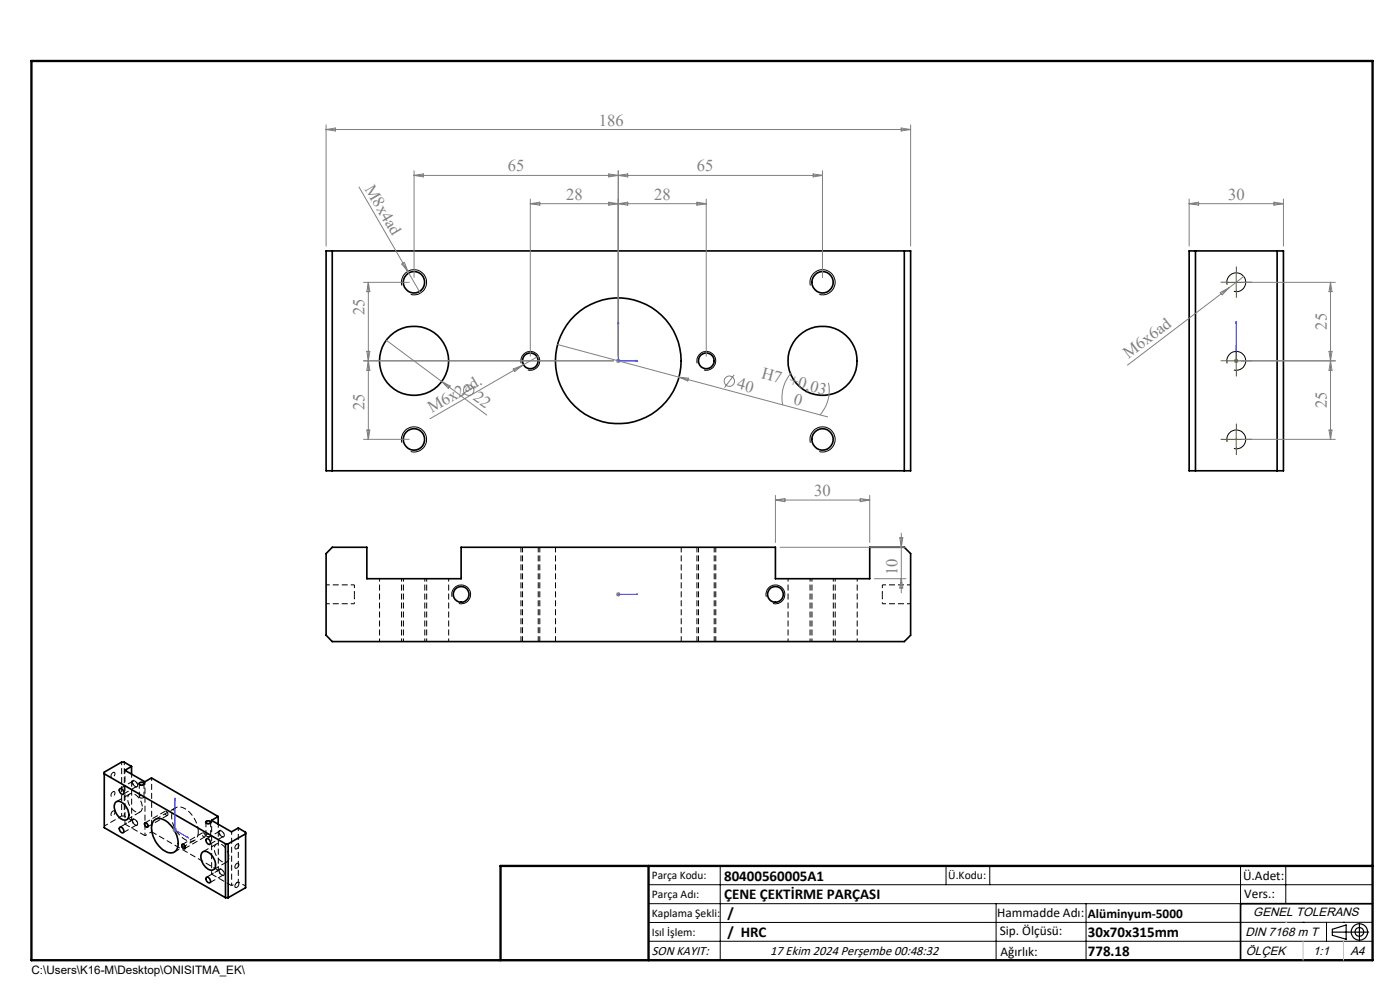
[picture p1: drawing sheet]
<svg xmlns="http://www.w3.org/2000/svg" width="297mm" height="210mm" viewBox="0 0 297 210" stroke-linecap="round" stroke-linejoin="round" font-family="sans-serif">
<g fill="none" stroke="#000" stroke-width=".35">
<path d="M69.2 53.2h124v46.7h-124zM70.5 53.2v46.7M191.8 53.2v46.7M252.3 53.2h20v46.7h-20zM253.6 53.2v46.7M270.9 53.2v46.7M70.5 116.1h7.3v6.7h20v-6.7h66.7v6.7h20v-6.7h7.3l1.4 1.3v17.4l-1.4 1.3h-121.3l-1.3-1.3v-17.4zM22.1 164.1l25.7 14.9M24.4 170.3a1.47 1.47 0 0 1 2.3 .7 2.1 2.1 0 0 1 .1 2.9 2.43 2.43 0 0 1-2.5-2.3l-.1-.8zM25.4 167.4a.66 .66 0 0 1 .7 .3 .66 .66 0 0 1-.1 .8 .92 .92 0 0 1-.6-1.1zM25.4 175.5a.78 .78 0 0 1 .7 1.2 .81 .81 0 0 1-.7-1.2zM27.9 162.6l-1.4 .8 4.2 2.4 1.4-.8 14.2 8.2"/>
<path d="M27.9 162.6l-1.5-.9h-.6l-3.7 2.1v11.8l25.7 14.8M27.9 162.6v1.6M29.6 166.1a.46 .46 0 0 1 .6-.1 .46 .46 0 0 1 .2 .4 .51 .51 0 0 1-.5 .2 .51 .51 0 0 1-.3-.5zM30.7 174.6a.51 .51 0 0 1 .6 .3 .51 .51 0 0 1-.1 .6 .7 .7 0 0 1-.5-.9zM32.7 174.1a2.01 2.01 0 0 1 2.7 .2 5.5 5.5 0 0 1 2.2 5.7 1.71 1.71 0 0 1-2.7 .4 5.9 5.9 0 0 1-2.6-5.7zM38.6 179.2a.5 .5 0 0 1 .6 .2 .5 .5 0 0 1-.1 .6 .66 .66 0 0 1-.5-.8zM43.7 174.3a.52 .52 0 0 1 .5-.2 .52 .52 0 0 1 .4 .4 .52 .52 0 0 1-.5 .2 .52 .52 0 0 1-.4-.4zM43.8 177.9a.7 .7 0 0 1 .7 .4 .7 .7 0 0 1-.1 .8 .85 .85 0 0 1-.6-1.2zM46.3 173.2l-1.4 .8 4.2 2.5 1.5-.9 1.5 1v11.7l-3.7 2.1M46.3 173.2v1.6M47.8 179h.6M47.8 179v11.4"/>
<path d="M48.4 179v11.4M52.1 176.9l-3.7 2.1M42.8 180.9a1.5 1.5 0 0 1 2.3 .7 2.27 2.27 0 0 1 .3 2.8 1.81 1.81 0 0 1-2.3-1.1 2.31 2.31 0 0 1-.3-2.4zM43.7 186.2a.71 .71 0 0 1 .8 .2 .71 .71 0 0 1 0 .9 .86 .86 0 0 1-.8-1.1zM47.8 190.4h.6M291.2 191.7h-28v12"/>
<circle cx="87.8" cy="59.9" r="2.28"/>
<circle cx="174.5" cy="59.9" r="2.27"/>
<circle cx="87.8" cy="76.5" r="7.3"/>
<circle cx="112.5" cy="76.5" r="1.67"/>
<circle cx="131.2" cy="76.6" r="13.3"/>
<circle cx="149.8" cy="76.6" r="1.66"/>
<circle cx="174.5" cy="76.5" r="7.3"/>
<circle cx="87.8" cy="93.2" r="2.28"/>
<circle cx="174.5" cy="93.2" r="2.27"/>
<circle cx="97.8" cy="126.1" r="1.66"/>
<circle cx="164.5" cy="126.1" r="1.66"/>
</g>
<g fill="none" stroke="#000" stroke-width=".21" stroke-dasharray="1.3 .6" stroke-dashoffset=".6" stroke-linecap="butt">
<path d="M75.2 124.1v2M80.5 122.7v13.4M85.2 122.7v13.4M85.6 122.7v13.4M90.1 136.1v-13.4M90.5 136.1v-13.4M95.2 136.1v-13.4M167.2 122.7v13.4M171.8 122.7v13.4M172.2 122.7v13.4M176.8 136.1v-13.4M177.2 136.1v-13.4"/>
<path d="M181.8 136.1v-13.4M187.2 124.1v2M25.8 161.7v11.4M26.4 173.1v-11.4M26.5 174.8v-11.4M30.8 165.8v11.5M32.2 165v11.4M49.1 176.4v11.5M50.6 175.6v11.5M44.9 185.4v-11.4"/>
</g>
<g fill="none" stroke="#000" stroke-width=".21" stroke-dasharray="1.3 .6" stroke-dashoffset=".2" stroke-linecap="butt">
<path d="M110.5 116.1v20M110.8 116.1v20M117.8 116.1v20M147.8 116.1v20M148.2 116.1v20M114.2 136.1v-20M114.5 136.1v-20M144.5 136.1v-20M151.5 136.1v-20M151.8 136.1v-20M29.5 166.2v2.8M30.5 169v-2.8"/>
<path d="M43.7 174.4v2.8M44.7 177.2v-2.8"/>
</g>
<path d="M28.2 166a.39 .39 0 0 1 .4-.4 .39 .39 0 0 1 .3 .4 .46 .46 0 0 1 .2 .5 .46 .46 0 0 1-.4 .3l-.4-.4-.1-.4M28.2 174.1a.39 .39 0 0 1 .4-.4 .39 .39 0 0 1 .3 .5 .46 .46 0 0 1 .2 .5 .46 .46 0 0 1-.4 .3l-.4-.4-.1-.5M30.2 171.2a1.02 1.02 0 0 1-.7 1.1 1.02 1.02 0 0 1-1.2-.4 2.86 2.86 0 0 1-1-3.3 1.48 1.48 0 0 1 2.2 .8l.6 1 .1 .8M46.5 176.6a.39 .39 0 0 1 .4-.4 .39 .39 0 0 1 .4 .4 .46 .46 0 0 1 .2 .5 .46 .46 0 0 1-.4 .3l-.4-.4-.2-.4M46.5 184.7a.39 .39 0 0 1 .4-.3 .39 .39 0 0 1 .4 .4 .46 .46 0 0 1 .2 .5 .46 .46 0 0 1-.4 .3l-.4-.4-.2-.5M48.6 181.8a1.02 1.02 0 0 1-.7 1.1 1.02 1.02 0 0 1-1.2-.4 2.86 2.86 0 0 1-1-3.3 1.48 1.48 0 0 1 2.2 .8l.5 1 .2 .8" fill="none" stroke="#000" stroke-width=".21" stroke-dasharray="1.3 .6" stroke-dashoffset="-.1" stroke-linecap="butt"/>
<path d="M29.7 169.2a.45 .45 0 0 0 .5 .1 .45 .45 0 0 0 .3-.4 .49 .49 0 0 0-.5-.2 .49 .49 0 0 0-.4 .5h.1M35.6 172.7a.45 .45 0 0 0-.1-.5 .45 .45 0 0 0-.6 0 .49 .49 0 0 0 .2 .6 .49 .49 0 0 0 .5 0v-.1M43.6 177.3a.45 .45 0 0 0-.2-.5 .45 .45 0 0 0-.5 0 .49 .49 0 0 0 .1 .5 .49 .49 0 0 0 .5 .1l.1-.1M43.8 177.4a.45 .45 0 0 0 .6 .1 .45 .45 0 0 0 .2-.5 .49 .49 0 0 0-.5-.1 .49 .49 0 0 0-.3 .4v.1" fill="none" stroke="#000" stroke-width=".21" stroke-dasharray="1.3 .6" stroke-dashoffset=".3" stroke-linecap="butt"/>
<path d="M26.5 174.8l1.4-.8M30.8 177.3l1.4-.9M44.9 185.4l1.4-.8M49.1 187.9l1.5-.8" fill="none" stroke="#000" stroke-width=".21" stroke-dasharray="1.3 .6" stroke-dashoffset=".8" stroke-linecap="butt"/>
<path d="M69.2 128.1h6M75.2 124.1h-6M187.2 128.1h6M193.2 124.1h-6M27.9 174v-9.8M29.2 174.7a.88 .88 0 0 0-1-.9 .94 .94 0 0 0 .9 1.3l.1-.4M29.2 166.6a.88 .88 0 0 0-1-1 .94 .94 0 0 0 .9 1.3l.1-.3M46.5 176.5a.43 .43 0 0 1 .3-.4 .43 .43 0 0 1 .5 .3 .6 .6 0 0 1 .3 .7 .6 .6 0 0 1-.4 .5 1.18 1.18 0 0 1-.7-1.1M46.3 184.6v-9.8M46.5 184.7a.43 .43 0 0 1 .3-.5 .43 .43 0 0 1 .5 .4 .6 .6 0 0 1 .3 .6 .6 .6 0 0 1-.4 .5 1.18 1.18 0 0 1-.7-1" fill="none" stroke="#000" stroke-width=".21" stroke-dasharray="1.3 .6" stroke-dashoffset=".5" stroke-linecap="butt"/>
<g fill="none" stroke="#000" stroke-width=".21" stroke-dasharray="1.3 .6" stroke-dashoffset=".1" stroke-linecap="butt">
<path d="M24 172a.36 .36 0 0 1 .5 .2 .36 .36 0 0 1-.2 .5 .4 .4 0 0 1-.6 .3 .4 .4 0 0 1 0-.6l.3-.4M24 168a.36 .36 0 0 1 .5 .1 .36 .36 0 0 1-.2 .5 .4 .4 0 0 1-.6 .4 .4 .4 0 0 1 0-.7l.3-.3M24 163.9a.36 .36 0 0 1 .5 .1 .36 .36 0 0 1-.2 .5 .4 .4 0 0 1-.6 .4 .4 .4 0 0 1 0-.7l.3-.3M30.8 177.3l-4.3-2.5M31.3 175.4l4.2-2.4M32.2 176.4l14.1 8.2M35 172.1l-4.2 2.4M37.2 171.3l-4.2 2.5M39.2 180l4.3-2.5M42.1 176.4a5.8 5.8 0 0 0-3.8-5.2 1.67 1.67 0 0 0-1.9 2 5.8 5.8 0 0 0 3.8 5.2 1.67 1.67 0 0 0 1.9-2M43 176.7l-4.3 2.4M37 180.7l4.2-2.4"/>
<path d="M49.1 187.9l-4.2-2.5"/>
</g>
<path d="M26.4 173.1l1.5 .9M50.6 187.1l1.5 .9" fill="none" stroke="#000" stroke-width=".21" stroke-dasharray="1.3 .6" stroke-dashoffset=".9" stroke-linecap="butt"/>
<path d="M22.1 175.2l3.7-2.1" fill="none" stroke="#000" stroke-width=".21" stroke-dasharray="1.3 .6" stroke-dashoffset=".4" stroke-linecap="butt"/>
<g fill="none" stroke="#000" stroke-width=".21" stroke-dasharray="1.3 .6" stroke-linecap="butt">
<path d="M75.2 126.1v.5M187.2 126.1v.5M25.8 173.1h.6M26.1 168.5l2.9-1.7M26.1 176.6l2.9-1.6M26.9 173.9l2.8-1.7M27.5 168.4l-2.8 1.6M28.3 165.6l-2.8 1.7M28.3 173.8l-2.8 1.6M44.5 179.1l2.9-1.7M45.9 179l-2.8 1.7M46.7 176.3l-2.8 1.6"/>
<path d="M44.5 187.2l2.9-1.6M45.3 184.5l2.8-1.7M46.7 184.4l-2.8 1.7"/>
</g>
<g fill="none" stroke="#808080" stroke-width=".21">
<path d="M69.2 26.5v25.7M69.2 27.5h124M69.2 27.5l2-.3v.6zM76.2 39.7l10.3 17.9M87.8 36.2v22.7M87.8 37.2l2-.3v.6zM129.2 36.9l4 .6v-.6l-4 .6zM131.2 36.2v39.4M172.5 36.9l2 .3-2 .3zM174.5 37.2h-86.7M174.5 36.2v22.7M191.2 27.2l2 .3-2 .3z"/>
<path d="M193.2 26.5v25.7M77.1 59.9h9.7M78.1 59.9l.4 2h-.7zM78.1 59.9v33.3M85.2 56l.6-.3 .7 1.9zM86.5 57.6l2.7 4.6M112.5 42.2v33.4M112.5 43.2h37.3M112.5 43.2l2-.3v.6zM129.2 42.9l4 .6v-.6l-4 .6zM147.8 42.9l2 .3-2 .3zM149.8 42.2v33.4"/>
<path d="M252.3 43.2h20M252.3 42.2v10M252.3 43.2l2-.3v.6zM263.3 59.9h20M263.8 58.7l-3.1 2.4M270.3 42.9l2 .3-2 .3zM272.3 42.2v10M282.3 59.9v33.3M282.3 59.9l.3 2h-.7zM77.1 76.5h53.1M77.8 74.5h.7l-.7 4.1h.7zM82 72.2l21.3 15.8"/>
<path d="M108.9 78.3l1.9-.8-1.6 1.3zM110.8 77.5l-19.6 11.3M114.2 75.6l-3.4 1.9M118.3 73.1l25.7 6.9M130.7 76.5h1M130.8 76.2l.7 .7M131.2 76.1v.9M131.5 76.2l-.7 .7M155.8 79.5l-2.1 2.7M167.9 79.1a7.9 7.9 0 0 0-1.8 6.8M258.9 62l1.8-.9-1.4 1.4zM260.7 61.1l-21.5 16.4"/>
<path d="M261.8 76.5h.9M261.9 76.2l.7 .7M262.3 76.1v.9M262.6 76.2l-.7 .7M263.3 76.5h20M281.9 74.5h.7l-.7 4.1h.7zM77.1 93.2h9.7M77.8 91.2h.7l-.4 2zM93.7 80.9l1.8 1-.4 .5zM100.9 81.9l-2.9 1.7M144 80l31.6 8.4M144 80l2 .2-.1 .6z"/>
<path d="M175.8 81.2a7.9 7.9 0 0 1-1.9 6.8M263.3 93.2h20M281.9 91.2h.7l-.3 2zM164.5 105.1v10M164.5 106.1h20M164.5 106.1l2-.3v.6zM165.5 116.1h26.7M182.5 105.8l2 .3-2 .3zM184.5 105.1v10M190.9 114.1h.6l-.3 2zM191.2 113.1v12.7M130.7 126.1h1"/>
<path d="M130.8 125.7l.7 .7M131.2 125.6v1M131.5 125.7l-.7 .7M185.5 122.8h6.7M191.2 122.8l.3 1.9h-.6zM36.6 176.1h1M36.8 175.7l.7 .7M37.1 175.5v1.1M37.5 175.7l-.7 .7"/>
<circle cx="99.4" cy="82.8" r="1.09"/>
<circle cx="154.7" cy="80.9" r="1.09"/>
</g>
<g fill="none" stroke="#000" stroke-width=".21">
<path d="M85.3 60.6a2.67 2.67 0 0 1 2.3-3.4 2.67 2.67 0 0 1 2.9 3 2.67 2.67 0 0 1-3.4 2.3M110.6 77.1a2 2 0 0 1 1.7-2.5 2 2 0 0 1 2.2 2.1 2 2 0 0 1-2.5 1.8M147.9 77.1a2 2 0 0 1 1.7-2.5 2 2 0 0 1 2.2 2.1 2 2 0 0 1-2.5 1.8M171.9 60.6a2.68 2.68 0 0 1 2.4-3.4 2.68 2.68 0 0 1 2.9 2.9 2.68 2.68 0 0 1-3.4 2.4M260.3 77.1a1.99 1.99 0 0 1 1.8-2.5 1.99 1.99 0 0 1 2.2 2.1 1.99 1.99 0 0 1-2.5 1.8M260.3 60.4a1.99 1.99 0 0 1 1.8-2.5 1.99 1.99 0 0 1 2.2 2.1 1.99 1.99 0 0 1-2.5 1.8M85.3 93.9a2.66 2.66 0 0 1 2.3-3.3 2.66 2.66 0 0 1 2.9 2.8 2.66 2.66 0 0 1-3.4 2.4M171.9 93.9a2.67 2.67 0 0 1 2.3-3.4 2.67 2.67 0 0 1 2.9 2.9 2.67 2.67 0 0 1-3.3 2.4M260.3 93.7a1.99 1.99 0 0 1 1.8-2.5 1.99 1.99 0 0 1 2.2 2.2 1.99 1.99 0 0 1-2.5 1.7M95.9 126.6a2 2 0 0 1 1.7-2.5 2 2 0 0 1 2.2 2.1 2 2 0 0 1-2.5 1.8M162.6 126.6a2 2 0 0 1 1.7-2.5 2 2 0 0 1 2.2 2.2 2 2 0 0 1-2.5 1.7M29.5 166.1a.65 .65 0 0 1 1.1 .2 .66 .66 0 0 1-.6 .3 .66 .66 0 0 1-.5-.5z"/>
<path d="M30.7 174.5a.63 .63 0 0 1 .6 .3 .63 .63 0 0 1-.1 .7 .74 .74 0 0 1-.5-1zM38.6 179.1a.62 .62 0 0 1 .6 .3 .62 .62 0 0 1 0 .7 .81 .81 0 0 1-.6-1zM43.6 174.2h.1a.65 .65 0 0 1 1.1 .3 .66 .66 0 0 1-.7 .3 .66 .66 0 0 1-.5-.5zM50.1 179.2l.2-.1a.32 .32 0 0 1 .4 .1 .32 .32 0 0 1-.1 .4 .4 .4 0 0 1-.3 .5 .4 .4 0 0 1-.5-.4zM50.1 187.3a.34 .34 0 0 1 .5 0 .34 .34 0 0 1 0 .5 .42 .42 0 0 1-.3 .5 .42 .42 0 0 1-.5-.3zM50.1 183.2a.37 .37 0 0 1 .6 .1 .37 .37 0 0 1-.1 .5 .4 .4 0 0 1-.7 .4 .4 .4 0 0 1 .1-.7zM137.6 187.7h153.6M137.6 191.7h153.6M137.6 199.7h153.6M152.8 183.7v20M200.7 183.7v4M210 183.7v4"/>
<path d="M211.3 191.7v12M230.4 191.7v12M263.2 183.7v20M272.8 183.7v8M276.4 195.6h.1M281.4 195.6v4.1M285 195.6h.1M291.2 195.6l-153.6 .1"/>
</g>
<path d="M75.2 126.6v1.5M187.2 126.6v1.5" fill="none" stroke="#000" stroke-width=".21" stroke-dasharray="1.3 .6" stroke-dashoffset=".7" stroke-linecap="butt"/>
<g fill="none" stroke="#000" stroke-width=".25">
<path d="M282.6 197.7h7.8M282.6 197.1l3-.9v3l-3-.8zM288.4 195.8v3.8M106.2 203.7h185"/>
<circle cx="288.4" cy="197.7" r="1.74"/>
<circle cx="288.4" cy="197.7" r=".93"/>
</g>
<g fill="none" stroke="#00f" stroke-width=".21">
<path d="M131.2 68.2v8.3h4.1M131.2 68.2l.1 .4h-.2zM134.9 76.4l.4 .1-.4 .2zM262.3 68.2v8.3M262.3 76.4v.3zM262.3 68.2v.4v-.4M262.3 76.5h.1M131.1 126.1h.2zM131.2 126.1h.1M131.2 126.1h4.1M135.3 126.1h-.4h.4M37.1 169.3v6.8l2.9 1.7"/>
<path d="M37.1 169.3l.1 .3h-.2zM39.8 177.5l.2 .3-.2-.1z"/>
</g>
<path d="M260.6 59.9h-1.6M262.3 58.2v-1.7M264 59.9h1.6M260.6 76.5h-1.6M262.3 74.9v-1.7M262.3 78.2v1.7M262.3 61.5v1.7M264 76.5h1.6M260.6 93.2h-1.6M262.3 91.5v-1.6M262.3 94.9v1.6M264 93.2h1.6" fill="none" stroke="#808000" stroke-width=".21" stroke-dasharray="15.2 1.3 1.3 1.3" stroke-linecap="butt"/>
<path d="M260.6 59.9h3.3M262.3 58.2v3.4M260.6 76.5h3.3M262.3 74.9v3.3M260.6 93.2h3.3M262.3 91.5v3.4" fill="none" stroke="#808000" stroke-width=".21"/>
<path d="M6.7 12.9h284.5v190.8h-284.5zM137.6 183.7v20M291.2 183.7h-185v20" fill="none" stroke="#000" stroke-width=".5"/>
<path d="M276.4 199.7v4M285 199.7v4" fill="none" stroke="#c0c0c0" stroke-width=".21"/>
<path d="M272.8 195.6h.1" fill="none" stroke="#c0c0c0" stroke-width=".25"/>
<g fill="#00f">
<path d="M134.9 76.4l.4 .1-.4 .2zM131.2 68.2l.1 .4h-.2z"/>
<path d="M39.8 177.5l.2 .3-.2-.1zM37.1 169.3l.1 .3h-.2zM262.3 76.4v.3zM262.3 68.2v.4z"/>
<path d="M134.9 126.1h.4zM131.1 126.1h.2z"/>
</g>
<g font-size="3.5" fill="#808080">
<text x="127" y="26.6">186</text>
<text x="77.3" y="40" transform="rotate(60 77.3 40)">M8x4ad</text>
<text x="107.8" y="36.4">65</text>
<text x="147.8" y="36.4">65</text>
<text x="120.1" y="42.4">28</text>
<text x="138.8" y="42.4">28</text>
<text x="260.5" y="42.4">30</text>
<text x="77.3" y="66.8" transform="rotate(-90 77.3 66.8)">25</text>
<text x="281.4" y="70" transform="rotate(-90 281.4 70)">25</text>
<text x="239.4" y="76.2" transform="rotate(-37 239.4 76.2)">M6x6ad</text>
<text x="156.2" y="82.4" transform="rotate(15 156.2 82.4)">40</text>
<text x="161.4" y="80.1" transform="rotate(15 161.4 80.1)">H7 +0,03</text>
<text x="77.3" y="87" transform="rotate(-90 77.3 87)">25</text>
<text x="91.6" y="87.7" transform="rotate(-30 91.6 87.7)">M6x2ad.</text>
<text x="100.2" y="84.7" transform="rotate(37 100.2 84.7)">22</text>
<text x="168.2" y="85.6" transform="rotate(15 168.2 85.6)">0</text>
<text x="281.4" y="86.6" transform="rotate(-90 281.4 86.6)">25</text>
<text x="172.8" y="105.2">30</text>
<text x="190.4" y="122" transform="rotate(-90 190.4 122)">10</text>
</g>
<g font-size="3.2">
<text x="153.6" y="190.8">ÇENE ÇEKTİRME PARÇASI</text>
<text x="153.6" y="186.8">80400560005A1</text>
<text x="154.3" y="194.8">/</text>
<text x="154.3" y="198.8">/ HRC</text>
<text x="230.8" y="198.7">30x70x315mm</text>
<text x="230.8" y="202.8">778.18</text>
</g>
<g font-size="2.8">
<text x="263.7" y="186.7">Ü.Adet:</text>
<text x="263.9" y="190.5">Vers.:</text>
<text x="211.5" y="194.5">Hammadde Adı:</text>
<text x="230.8" y="194.7">Alüminyum-5000</text>
<text x="138.3" y="202.6">SON KAYIT:</text>
<text x="163.4" y="202.6">17 Ekim 2024 Perşembe 00:48:32</text>
<text x="212.1" y="198.4">Sip. Ölçüsü:</text>
<text x="212.2" y="202.7">Ağırlık:</text>
</g>
<g font-size="2.6">
<text x="265.9" y="194.4">GENEL TOLERANS</text>
<text x="264.2" y="198.5">DIN 7168 m T</text>
<text x="264.3" y="202.6">ÖLÇEK</text>
<text x="278.5" y="202.6">1:1</text>
<text x="286.5" y="202.6">A4</text>
</g>
<g font-size="2.5">
<text x="138.3" y="186.4">Parça Kodu:</text>
<text x="138.3" y="190.5">Parça Adı:</text>
<text x="201.2" y="186.5">Ü.Kodu:</text>
<text x="138.3" y="194.5">Kaplama Şekli:</text>
<text x="138.3" y="198.6">Isıl İşlem:</text>
<text x="6.7" y="206.7">C:\Users\K16-M\Desktop\ONISITMA_EK\</text>
</g>
</svg>
